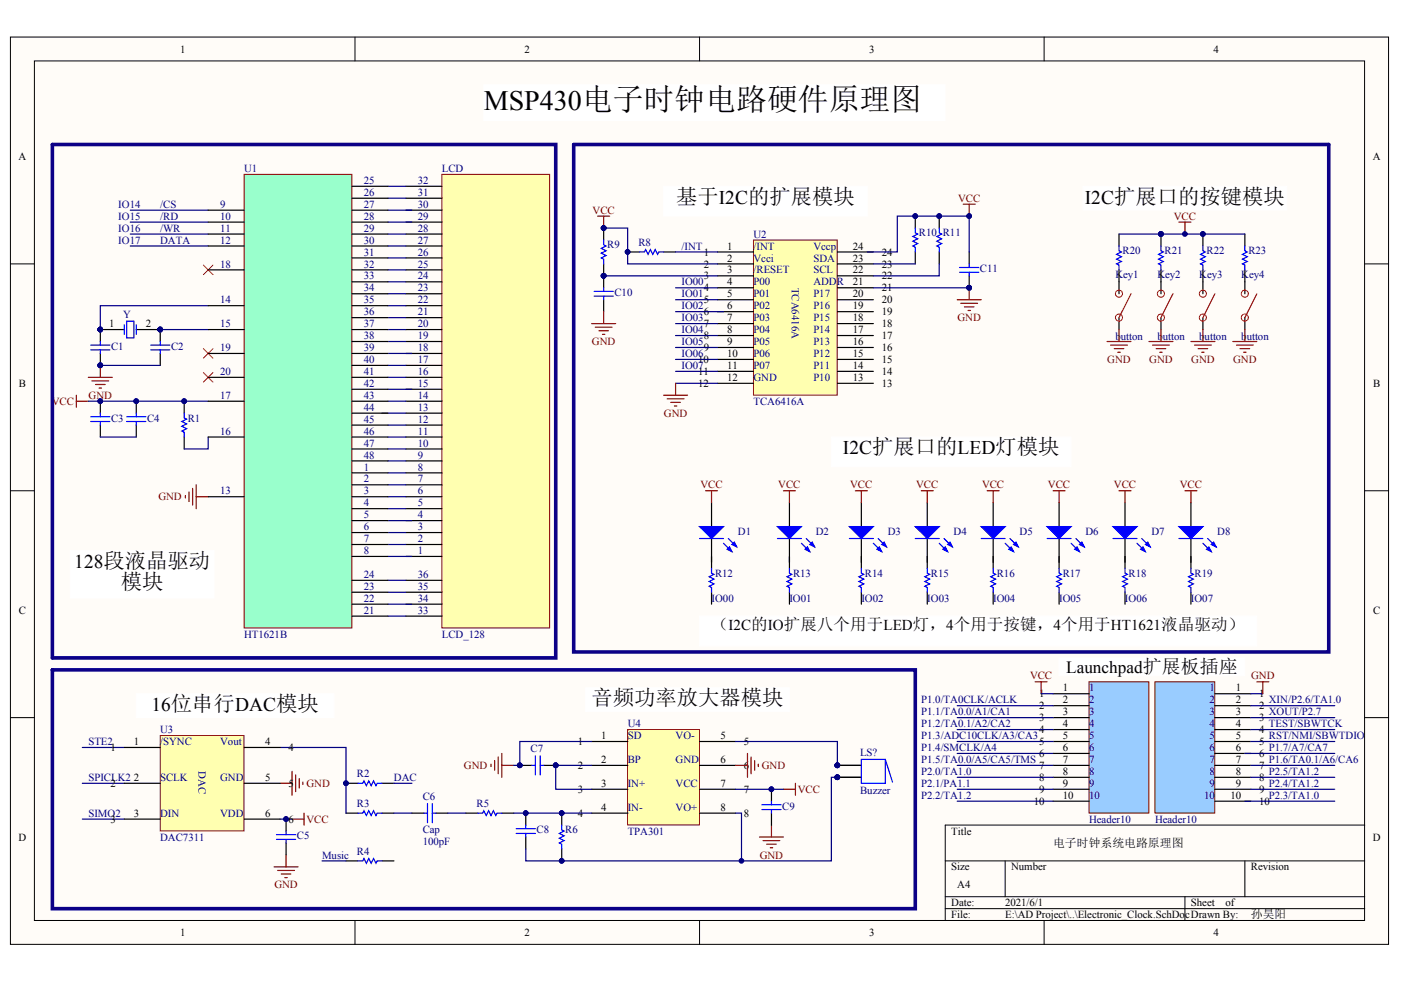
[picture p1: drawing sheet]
<svg xmlns="http://www.w3.org/2000/svg" width="287mm" height="202mm" viewBox="0 0 287 202" stroke-linecap="round" stroke-linejoin="round" font-family="sans-serif">
<g fill="#fffcf8" stroke="#000" stroke-width=".2">
<path d="M2.1 7.6h282.2v185.8h-282.2z"/>
<path d="M7 12.5h272.4v176h-272.4z"/>
</g>
<g fill="none" stroke="#000" stroke-width=".2">
<path d="M72.7 7.6v4.9M143.2 7.6v4.9M213.7 7.6v4.9M2.1 54h4.9M279.4 54h4.9M2.1 100.5h4.9M279.4 100.5h4.9M2.1 147h4.9M279.4 147h4.9M193.5 176.3h85.9M205.8 176.3v7.4M254.8 176.3v7.4"/>
<path d="M279.4 169h-85.9v19.5M72.7 188.5v4.9M143.2 188.5v4.9M193.5 183.7h85.9M193.5 186.1h85.9M213.7 188.5v4.9M242.6 183.7v4.8"/>
</g>
<path d="M99 17.4h94.5v7.3h-94.5z" fill="#fff" stroke="#fff" stroke-width=".2"/>
<path d="M90.5 35.7h22v92.9h-22z" fill="#ffffb0" stroke="#800000" stroke-width=".2"/>
<g fill="none" stroke="#000" stroke-width=".25">
<path d="M83.1 38.2h7.4M83.1 40.6h7.4M83.1 43h7.4M83.1 45.5h7.4M83.1 47.9h7.4M83.1 50.4h7.4M83.1 52.8h7.4M83.1 55.3h7.4M83.1 57.7h7.4M20.5 72.4v2.4M25.4 67.5h-4.9v2.4M27.9 67.5h4.9v2.4"/>
<path d="M32.8 72.4v2.4M83.1 60.2h7.4M83.1 62.6h7.4M83.1 65.1h7.4M83.1 67.5h7.4M83.1 69.9h7.4M83.1 72.4h7.4M83.1 74.8h7.4M83.1 77.3h7.4M83.1 79.7h7.4M20.5 82.2v2.4M20.5 87.1v2.4"/>
<path d="M27.9 82.2v2.4M27.9 87.1v2.4M37.7 82.2v2.4M37.7 89.5v2.5M83.1 82.2h7.4M83.1 84.6h7.4M83.1 87.1h7.4M83.1 89.5h7.4M83.1 92h7.4M83.1 94.4h7.4M83.1 96.8h7.4M83.1 99.3h7.4"/>
<path d="M83.1 101.7h7.4M83.1 104.2h7.4M83.1 106.6h7.4M83.1 109.1h7.4M83.1 111.5h7.4M83.1 114h7.4M83.1 118.9h7.4M83.1 121.3h7.4M83.1 123.7h7.4M83.1 126.2h7.4"/>
</g>
<path d="M10.7 29.6h103.1v105.1h-103.1zM10.7 137.2h176.7v48.9h-176.7z" fill="none" stroke="#0c0087" stroke-width=".74"/>
<path d="M41.6 54.3l2 1.9M43.6 54.3l-2 1.9M41.6 71.4l2 2M41.6 76.3l2 2M43.6 71.4l-2 2M43.6 76.3l-2 2" fill="none" stroke="#f00" stroke-width=".2"/>
<g fill="#000080" stroke="#000080" stroke-width=".2">
<circle cx="20.5" cy="67.5" r=".48"/>
<circle cx="32.8" cy="67.5" r=".48"/>
<circle cx="20.5" cy="74.8" r=".48"/>
<circle cx="20.5" cy="82.2" r=".48"/>
<circle cx="27.9" cy="82.2" r=".48"/>
<circle cx="37.7" cy="82.2" r=".48"/>
</g>
<g fill="none" stroke="#00f" stroke-width=".25">
<path d="M18.6 70.7h3.9M18.6 71.7h3.9M20.5 69.9v.8M20.5 71.7v.7M25.4 66.5v2M25.9 65.8h1.5v3.4h-1.5zM27.9 66.5v2M30.8 70.7h4M30.8 71.7h4M32.8 69.9v.8M32.8 71.7v.7M18.6 85.3h3.9"/>
<path d="M18.6 86.3h3.9M20.5 84.6v.7M20.5 86.3v.8M25.9 85.3h4M25.9 86.3h4M27.9 84.6v.7M27.9 86.3v.8M37.7 84.6v1l.5 .2-1 .5 1 .5-1 .5 1 .5-1 .5 .5 .2v1"/>
</g>
<path d="M18.1 77.3h4.9M18.8 78h3.5M19.6 78.7h1.9M20.3 79.5h.5M20.5 74.8v2.5M15.6 80.9v2.5M15.6 82.2h2.5M40.2 99.3v4.9M38 101.5v.5M38.7 100.8v1.9M39.4 100v3.4M40.2 101.7h2.4" fill="none" stroke="#800000" stroke-width=".25"/>
<path d="M14.4 112.7h29.4v9.8h-29.4z" fill="#fff" stroke="#fff" stroke-width=".2"/>
<g fill="none" stroke="#000080" stroke-width=".25">
<path d="M79.4 38.2h3.7M26.7 43h15.9M26.7 45.5h15.9M26.7 47.9h15.9M26.7 50.4h15.9M79.4 40.6h3.7M79.4 43h4.9M79.4 45.5h4.9M79.4 47.9h3.7M79.4 50.4h3.7M79.4 52.8h3.7M79.4 55.3h3.7"/>
<path d="M79.4 57.7h3.7M20.5 74.8h12.3M32.8 67.5h9.8M42.6 62.6h-22.1v4.9M79.4 60.2h3.7M79.4 62.6h3.7M79.4 65.1h3.7M79.4 67.5h3.7M79.4 69.9h3.7M79.4 72.4h4.9M79.4 74.8h3.7M79.4 77.3h3.7"/>
<path d="M79.4 79.7h4.9M18.1 82.2h24.5M20.5 89.5h7.4M42.6 89.5v2.5h-4.9M78.2 84.6h4.9M79.4 82.2h3.7M79.4 87.1h3.7M79.4 89.5h3.7M79.4 92h3.7M79.4 94.4h3.7M79.4 96.8h3.7M79.4 99.3h3.7"/>
<path d="M79.4 101.7h3.7M79.4 104.2h3.7M79.4 106.6h4.9M79.4 109.1h3.7M79.4 111.5h3.7M79.4 114h4.9M79.4 118.9h3.7M79.4 121.3h3.7M79.4 123.7h4.9M79.4 126.2h3.7"/>
</g>
<path d="M128.5 149.4h14.7v19.6h-14.7z" fill="#ffffb0" stroke="#800000" stroke-width=".2"/>
<g fill="none" stroke="#000" stroke-width=".25">
<path d="M106.4 156.8h2.5M111.3 156.8h2.5M121.1 151.9h7.4M121.1 156.8h7.4M143.2 151.9h7.4M143.2 156.8h7.4M171.4 156.8h4.9M171.4 159.2h4.9M58.6 167.8v2.4M58.6 172.6v2.5M70.8 166.5h2.5M70.8 160.4h2.5"/>
<path d="M70.8 176.3h2.5M78.2 166.5h2.4M78.2 160.4h2.4M78.2 176.3h2.4M84.3 166.5h2.5M89.2 166.5h2.5M95.4 166.5h2.4M102.7 166.5h2.5M107.6 166.5v2.5M107.6 171.4v2.5M115 166.5v2.5M115 173.9v2.4"/>
<path d="M121.1 161.6h7.4M121.1 166.5h7.4M143.2 161.6h7.4M143.2 166.5h7.4M157.9 161.6v2.5M157.9 166.5v2.5"/>
</g>
<g fill="none" stroke="#000080" stroke-width=".25">
<path d="M16.9 153.1h8.5M57.3 153.1h13.5v13.4M121.1 156.8h-7.3v4.8h7.3M121.1 151.9h-14.7v4.9h-1.2M150.6 151.9h20.8v4.9M171.4 159.2h-1.2v17.1h-62.6v-2.4M16.9 160.4h8.5M16.9 167.8h8.5M57.3 167.8h2.5M65.9 176.3h4.9M80.6 160.4h3.7M80.6 166.5h3.7"/>
<path d="M91.7 166.5h3.7M105.2 166.5h15.9M150.6 166.5h1.2v9.8M150.6 161.6h9.8"/>
</g>
<g fill="none" stroke="#800000" stroke-width=".25">
<path d="M59.8 158v4.9M60.5 158.7v3.4M61.3 159.4v2M100.5 156.5v.5M101.3 155.8v1.9M102 155v3.5M102.7 154.3v4.9M102.7 156.8h2.5M150.6 156.8h2.4M153 154.3v4.9M153.8 155v3.5M154.5 155.8v1.9"/>
<path d="M155.2 156.5v.5M56.1 177.5h4.9M56.8 178.3h3.5M57.3 160.4h2.5M57.6 179h1.9M58.3 179.7h.5M58.6 175.1v2.4M59.8 167.8h2.4M62 160.2v.5M62.2 166.5v2.5M155.5 171.4h4.9M156.2 172.2h3.4"/>
<path d="M156.9 172.9h2M157.7 173.6h.5M157.9 169v2.4M160.4 161.6h2.4M162.8 160.4v2.5"/>
</g>
<g fill="#000080" stroke="#000080" stroke-width=".2">
<circle cx="58.6" cy="167.7" r=".48"/>
<circle cx="70.8" cy="160.4" r=".48"/>
<circle cx="113.8" cy="156.7" r=".48"/>
<circle cx="106.4" cy="156.7" r=".48"/>
<circle cx="107.6" cy="166.5" r=".48"/>
<circle cx="115" cy="166.5" r=".48"/>
<circle cx="115" cy="176.3" r=".48"/>
<circle cx="171.4" cy="156.7" r=".48"/>
<circle cx="171.4" cy="159.2" r=".48"/>
<circle cx="151.8" cy="176.3" r=".48"/>
<circle cx="157.9" cy="161.6" r=".48"/>
</g>
<g fill="none" stroke="#00f" stroke-width=".25">
<path d="M108.9 156.8h.7M109.6 154.8v3.9M110.6 154.8v3.9M110.6 156.8h.7M176.3 155.5h4.9v4.9h-4.9zM181.2 155.5l1.5 4.7M56.6 170.9h3.9M56.6 171.9h3.9M58.6 170.2v.7M58.6 171.9v.7M73.3 160.4h1l.2-.5 .5 1 .5-1 .5 1 .5-1 .5 1 .2-.5h1M73.3 166.5h1l.2-.5 .5 1 .5-1 .5 1 .5-1 .5 1 .2-.5h1"/>
<path d="M73.3 176.3h1l.2-.5 .5 1 .5-1 .5 1 .5-1 .5 1 .2-.5h1M86.8 166.5h.7M87.5 164.6v3.9M88.5 164.6v3.9M88.5 166.5h.7M97.8 166.5h1l.2-.5 .5 1 .5-1 .5 1 .5-1 .5 1 .2-.5h1M105.7 169.7h3.9M105.7 170.7h3.9M107.6 169v.7M107.6 170.7v.7M115 169v1l.5 .2-1 .5 1 .5-1 .5 1 .5-1 .4 .5 .3v1M156 164.8h3.9"/>
<path d="M156 165.8h3.9M157.9 164.1v.7M157.9 165.8v.7"/>
</g>
<g fill="#fff" stroke="#fff" stroke-width=".2">
<path d="M27.9 142.1h40.5v4.8h-40.5z"/>
<path d="M119.9 140.9h41.7v4.8h-41.7z"/>
</g>
<path d="M154.3 49.2h17.1v31.7h-17.1z" fill="#ffffb0" stroke="#800000" stroke-width=".2"/>
<g fill="none" stroke="#000" stroke-width=".25">
<path d="M123.6 46.7v2.5M123.6 54v4.9M128.5 51.6h2.4M135.8 51.6h2.5M146.9 51.6h7.4M146.9 54h7.4M146.9 56.5h7.4M146.9 58.9h7.4M171.4 51.6h7.4M171.4 54h7.4M171.4 56.5h7.4M171.4 58.9h7.4"/>
<path d="M187.4 44.3v2.4M187.4 51.6v2.4M192.3 44.3v2.4M192.3 51.6v2.4M198.4 51.6v2.4M198.4 56.5v2.4M229.1 47.9v2.5M229.1 55.3v4.9M237.7 47.9v2.5M237.7 55.3v4.9M246.3 47.9v2.5M246.3 55.3v4.9"/>
<path d="M254.8 47.9v2.5M254.8 55.3v4.9M123.6 61.4v2.4M146.9 61.4h7.4M146.9 63.8h7.4M146.9 66.3h7.4M146.9 68.7h7.4M146.9 71.2h7.4M146.9 73.6h7.4M146.9 76.1h7.4M146.9 78.5h7.4M171.4 61.4h7.4"/>
<path d="M171.4 63.8h7.4M171.4 66.3h7.4M171.4 68.7h7.4M171.4 71.2h7.4M171.4 73.6h7.4M171.4 76.1h7.4M171.4 78.5h7.4M229.1 65.1v2.4M237.7 65.1v2.4M246.3 65.1v2.4M254.8 65.1v2.4M145.7 103v4.8"/>
<path d="M145.7 110.3v6.1M161.6 103v4.8M161.6 110.3v6.1M176.3 103v4.8M176.3 110.3v6.1M189.8 103v4.8M189.8 110.3v6.1M203.3 103v4.8M203.3 110.3v6.1M216.8 103v4.8M216.8 110.3v6.1M230.3 103v4.8"/>
<path d="M230.3 110.3v6.1M243.8 103v4.8M243.8 110.3v6.1M145.7 121.3v2.4M161.6 121.3v2.4M176.3 121.3v2.4M189.8 121.3v2.4M203.3 121.3v2.4M216.8 121.3v2.4M230.3 121.3v2.4M243.8 121.3v2.4"/>
</g>
<g fill="#000080" stroke="#000080" stroke-width=".2">
<circle cx="123.6" cy="56.5" r=".48"/>
<circle cx="128.5" cy="51.6" r=".48"/>
<circle cx="123.6" cy="46.7" r=".48"/>
<circle cx="187.4" cy="44.3" r=".48"/>
<circle cx="192.3" cy="44.3" r=".48"/>
<circle cx="198.4" cy="58.9" r=".48"/>
<circle cx="198.4" cy="44.3" r=".48"/>
<circle cx="237.7" cy="47.9" r=".48"/>
<circle cx="246.2" cy="47.9" r=".48"/>
<circle cx="242.6" cy="47.9" r=".48"/>
</g>
<g fill="none" stroke="#00f" stroke-width=".25">
<path d="M121.6 59.7h3.9M123.6 49.2v.9l.5 .3-1 .5 1 .5-1 .4 1 .5-1 .5 .5 .3v.9M123.6 58.9v.8M130.9 51.6h1l.3-.5 .5 1 .5-1 .4 1 .5-1 .5 1 .3-.5h.9M187.4 46.7v1l.5 .2-1 .5 1 .5-1 .5 1 .5-1 .5 .5 .2v1M192.3 46.7v1l.5 .2-1 .5 1 .5-1 .5 1 .5-1 .5 .5 .2v1M196.5 54.8h3.9M196.5 55.8h3.9M198.4 54v.8M198.4 55.8v.7M229.1 50.4v1l.5 .2-1 .5 1 .5-1 .5 1 .5-1 .4 .5 .3v1M237.7 50.4v1l.5 .2-1 .5 1 .5-1 .5 1 .5-1 .4 .5 .3v1"/>
<path d="M246.3 50.4v1l.4 .2-.9 .5 .9 .5-.9 .5 .9 .5-.9 .4 .5 .3v1M254.8 50.4v1l.5 .2-.9 .5 .9 .5-.9 .5 .9 .5-.9 .4 .4 .3v1M121.6 60.7h3.9M123.6 60.7v.7M143.2 110.3h4.9M145.7 116.4v1l.5 .2-1 .5 1 .5-1 .5 1 .5-1 .5 .5 .2v1M148.1 111.3l1.7 1.7M149.1 110.3l1.7 1.7M159.2 110.3h4.9M161.6 116.4v1l.5 .2-1 .5 1 .5-1 .5 1 .5-1 .5 .5 .2v1M164.1 111.3l1.7 1.7M165 110.3l1.8 1.7"/>
<path d="M173.9 110.3h4.9M176.3 116.4v1l.5 .2-1 .5 1 .5-1 .5 1 .5-1 .5 .5 .2v1M178.8 111.3l1.7 1.7M179.8 110.3l1.7 1.7M187.4 110.3h4.9M189.8 116.4v1l.5 .2-1 .5 1 .5-1 .5 1 .5-1 .5 .5 .2v1M192.3 111.3l1.7 1.7M193.3 110.3l1.7 1.7M200.9 110.3h4.9M203.3 116.4v1l.5 .2-1 .5 1 .5-1 .5 1 .5-1 .5 .5 .2v1M205.8 111.3l1.7 1.7M206.8 110.3l1.7 1.7"/>
<path d="M214.4 110.3h4.9M216.8 116.4v1l.5 .2-1 .5 1 .5-1 .5 1 .5-1 .5 .5 .2v1M219.3 111.3l1.7 1.7M220.2 110.3l1.8 1.7M227.9 110.3h4.9M230.3 116.4v1l.5 .2-1 .5 1 .5-1 .5 1 .5-1 .5 .5 .2v1M232.8 111.3l1.7 1.7M233.7 110.3l1.8 1.7M241.3 110.3h5M243.8 116.4v1l.5 .2-1 .5 1 .5-1 .5 1 .5-1 .5 .5 .2v1M246.3 111.3l1.7 1.7M247.2 110.3l1.8 1.7"/>
</g>
<g fill="none" stroke="#800000" stroke-width=".25">
<path d="M122.4 44.3h2.4M123.6 44.3v2.4M197.2 41.8h2.4M198.4 41.8v2.5M198.4 58.9v2.5M241.3 45.5h2.5M242.6 45.5v2.4M121.1 66.3h4.9M121.9 67h3.4M122.6 67.7h2M123.3 68.5h.5M123.6 63.8v2.5"/>
<path d="M138.3 78.5v2.4M196 61.4h4.9M196.7 62.1h3.4M197.4 62.9h2M198.2 63.6h.5M226.6 69.9h4.9M227.4 70.7h3.4M228.1 71.4h2M228.8 72.1h.5M229.1 67.5v2.4M235.2 69.9h4.9M236 70.7h3.4"/>
<path d="M236.7 71.4h2M237.4 72.1h.5M237.7 67.5v2.4M243.8 69.9h4.9M244.5 70.7h3.5M245.3 71.4h1.9M246 72.1h.5M246.3 67.5v2.4M252.4 69.9h4.9M253.1 70.7h3.5M253.9 71.4h1.9M254.6 72.1h.5"/>
<path d="M254.8 67.5v2.4M135.8 80.9h5M136.6 81.7h3.4M137.3 82.4h2M138.1 83.1h.4M144.4 100.5h2.5M145.7 100.5v2.5M160.4 100.5h2.4M161.6 100.5v2.5M175.1 100.5h2.5M176.3 100.5v2.5M188.6 100.5h2.5"/>
<path d="M189.8 100.5v2.5M202.1 100.5h2.4M203.3 100.5v2.5M215.6 100.5h2.4M216.8 100.5v2.5M229.1 100.5h2.4M230.3 100.5v2.5M242.6 100.5h2.4M243.8 100.5v2.5"/>
</g>
<g fill="none" stroke="#000080" stroke-width=".25">
<path d="M123.6 46.7h4.9v7.3h18.4M123.6 56.5h23.3M138.3 51.6h8.6M138.3 58.9h8.6M177.6 51.6h6.1v-7.3h14.7v7.3M178.8 58.9h19.6M178.8 54h8.6M192.3 54v2.5h-13.5M229.1 47.9h25.7M138.3 61.4h8.6M138.3 63.8h9.8M138.3 66.3h8.6"/>
<path d="M138.3 68.7h8.6M138.3 71.2h8.6M138.3 73.6h8.6M138.3 76.1h8.6M138.3 78.5h8.6"/>
</g>
<path d="M117.4 29.6v103.9h154.6v-103.9" fill="none" stroke="#0c0087" stroke-width=".74"/>
<g fill="#fff" stroke="#fff" stroke-width=".2">
<path d="M135.8 38.2h41.7v6h-41.7z"/>
<path d="M143.2 126.2h114.1v6.1h-114.1z"/>
<path d="M170.2 89.5h49v6.1h-49z"/>
<path d="M221.7 38.2h41.7v4.8h-41.7z"/>
</g>
<g fill="#00f" stroke="#00f" stroke-width=".25">
<path d="M143.2 107.8h4.9l-2.4 2.5z"/>
<path d="M148.9 112.5l.4-.5 .5 1z"/>
<path d="M149.8 111.5l.5-.5 .5 1z"/>
<path d="M159.2 107.8h4.9l-2.5 2.5z"/>
<path d="M164.8 112.5l.5-.5 .5 1z"/>
<path d="M165.8 111.5l.5-.5 .5 1z"/>
<path d="M173.9 107.8h4.9l-2.5 2.5z"/>
<path d="M179.5 112.5l.5-.5 .5 1z"/>
<path d="M180.5 111.5l.5-.5 .5 1z"/>
<path d="M187.4 107.8h4.9l-2.5 2.5z"/>
<path d="M193 112.5l.5-.5 .5 1z"/>
<path d="M194 111.5l.5-.5 .5 1z"/>
<path d="M214.4 107.8h4.9l-2.5 2.5z"/>
<path d="M220 112.5l.5-.5 .5 1z"/>
<path d="M221 111.5l.5-.5 .5 1z"/>
<path d="M200.9 107.8h4.9l-2.5 2.5z"/>
<path d="M206.5 112.5l.5-.5 .5 1z"/>
<path d="M207.5 111.5l.5-.5 .5 1z"/>
<path d="M227.9 107.8h4.9l-2.5 2.5z"/>
<path d="M233.5 112.5l.5-.5 .5 1z"/>
<path d="M234.5 111.5l.5-.5 .5 1z"/>
<path d="M241.3 107.8h5l-2.5 2.5z"/>
<path d="M247 112.5l.5-.5 .5 1z"/>
<path d="M248 111.5l.5-.5 .5 1z"/>
</g>
<g fill="none" stroke="#f00" stroke-width=".2">
<circle cx="229.1" cy="60.1" r=".72"/>
<circle cx="229.1" cy="65" r=".72"/>
<circle cx="237.7" cy="60.1" r=".72"/>
<circle cx="237.7" cy="65" r=".72"/>
<circle cx="246.2" cy="60.1" r=".72"/>
<circle cx="246.2" cy="65" r=".72"/>
<circle cx="254.8" cy="60.1" r=".72"/>
<circle cx="254.8" cy="65" r=".72"/>
</g>
<path d="M231.5 60.2l-2.4 4.9M240.1 60.2l-2.4 4.9M248.7 60.2l-2.4 4.9M257.3 60.2l-2.5 4.9" fill="none" stroke="#f00" stroke-width=".25"/>
<path d="M32.8 150.6h17.2v19.6h-17.2z" fill="#ffffb0" stroke="#800000" stroke-width=".2"/>
<path d="M25.4 153.1h7.4M50 153.1h7.3M25.4 160.4h7.4M25.4 167.8h7.4M50 160.4h7.3M50 167.8h7.3" fill="none" stroke="#000" stroke-width=".25"/>
<path d="M50 35.7h22v92.9h-22z" fill="#9fc" stroke="#800000" stroke-width=".2"/>
<g fill="none" stroke="#000" stroke-width=".25">
<path d="M72.1 38.2h7.3M42.6 43h7.4M42.6 45.5h7.4M42.6 47.9h7.4M42.6 50.4h7.4M42.6 55.3h7.4M72.1 40.6h7.3M72.1 43h7.3M72.1 45.5h7.3M72.1 47.9h7.3M72.1 50.4h7.3M72.1 52.8h7.3"/>
<path d="M72.1 55.3h7.3M72.1 57.7h7.3M42.6 62.6h7.4M42.6 67.5h7.4M42.6 72.4h7.4M42.6 77.3h7.4M72.1 60.2h7.3M72.1 62.6h7.3M72.1 65.1h7.3M72.1 67.5h7.3M72.1 69.9h7.3M72.1 72.4h7.3"/>
<path d="M72.1 74.8h7.3M72.1 77.3h7.3M72.1 79.7h7.3M42.6 82.2h7.4M42.6 89.5h7.4M72.1 82.2h7.3M72.1 84.6h7.3M72.1 87.1h7.3M72.1 99.3h7.3M72.1 96.8h7.3M72.1 94.4h7.3M72.1 92h7.3"/>
<path d="M72.1 89.5h7.3M42.6 101.7h7.4M72.1 118.9h7.3M72.1 114h7.3M72.1 111.5h7.3M72.1 109.1h7.3M72.1 106.6h7.3M72.1 104.2h7.3M72.1 101.7h7.3M72.1 126.2h7.3M72.1 123.7h7.3M72.1 121.3h7.3"/>
</g>
<path d="M222.9 139.6h12.3v26.9h-12.3z" fill="#9cf" stroke="#800000" stroke-width=".2"/>
<path d="M215.6 142.1h7.3M215.6 144.5h7.3M215.6 147h7.3M215.6 149.4h7.3M215.6 151.9h7.3M215.6 154.3h7.3M215.6 156.8h7.3M215.6 159.2h7.3M215.6 161.6h7.3M215.6 164.1h7.3" fill="none" stroke="#000" stroke-width=".25"/>
<path d="M236.4 139.6h12.3v26.9h-12.3z" fill="#9cf" stroke="#800000" stroke-width=".2"/>
<path d="M248.7 142.1h7.4M248.7 144.5h7.4M248.7 147h7.4M248.7 149.4h7.4M248.7 151.9h7.4M248.7 154.3h7.4M248.7 156.8h7.4M248.7 159.2h7.4M248.7 161.6h7.4M248.7 164.1h7.4" fill="none" stroke="#000" stroke-width=".25"/>
<g fill="none" stroke="#000080" stroke-width=".25">
<path d="M196 144.5h19.6M196 147h19.6M196 149.4h19.6M196 151.9h19.6M196 154.3h19.6M196 156.8h19.6M196 159.2h19.6M213.1 142.1h2.5M254.8 154.3h18.4M256.1 144.5h17.1M256.1 147h17.1M256.1 149.4h17.1"/>
<path d="M256.1 151.9h17.1M256.1 156.8h17.1M256.1 159.2h17.1M256.1 142.1h2.4M196 161.6h19.6M196 164.1h19.6M254.8 164.1h18.4M256.1 161.6h17.1"/>
</g>
<path d="M216.8 134.7h38v3.7h-38z" fill="#fff" stroke="#fff" stroke-width=".2"/>
<path d="M211.9 139.6h2.5M213.1 139.6v2.5M257.3 139.6h2.4M258.5 139.6v2.5" fill="none" stroke="#800000" stroke-width=".25"/>
<path d="M117.4 29.6h154.6" fill="none" stroke="#0c0087" stroke-width=".74"/>
<text font-size="5.7" x="99" y="22.5">MSP430电子时钟电路硬件原理图</text>
<g font-size="4.4">
<text x="138.4" y="41.7">基于I2C的扩展模块</text>
<text x="24.8" y="120.7">模块</text>
<text x="121.1" y="144.4">音频功率放大器模块</text>
</g>
<g font-size="4">
<text x="222.1" y="41.7">I2C扩展口的按键模块</text>
<text x="172.6" y="93">I2C扩展口的LED灯模块</text>
<text x="15.2" y="116.3">128段液晶驱动</text>
<text x="31" y="145.6">16位串行DAC模块</text>
</g>
<text font-size="3.5" x="218.3" y="137.9">Launchpad扩展板插座</text>
<text font-size="3.4" x="145.7" y="128.9">（I2C的IO扩展八个用于LED灯，4个用于按键，4个用于HT1621液晶驱动）</text>
<g font-size="2.4">
<text x="215.6" y="173.4">电子时钟系统电路原理图</text>
<text x="256.1" y="188.1">孙昊阳</text>
</g>
<g font-size="2.2">
<text x="36.9" y="10.8">1</text>
<text x="107.4" y="10.8">2</text>
<text x="177.9" y="10.8">3</text>
<text x="248.5" y="10.8">4</text>
<text x="3.8" y="32.8">A</text>
<text x="281" y="32.8">A</text>
<text x="144.1" y="52.3">1</text>
<text x="148.8" y="51.1">1</text>
<text x="148.8" y="53.6">2</text>
<text x="174.6" y="53.6">23</text>
<text x="174.6" y="51.1">24</text>
<text x="180.5" y="52.3">24</text>
<text x="144.1" y="54.8">2</text>
<text x="144.1" y="57.2">3</text>
<text x="144.1" y="59.7">4</text>
<text x="148.8" y="56">3</text>
<text x="148.8" y="58.5">4</text>
<text x="174.6" y="58.5">21</text>
<text x="174.6" y="56">22</text>
<text x="180.5" y="59.7">21</text>
<text x="180.5" y="57.2">22</text>
<text x="180.5" y="54.8">23</text>
<text x="144.1" y="62.1">5</text>
<text x="144.1" y="64.6">6</text>
<text x="148.8" y="60.9">5</text>
<text x="148.8" y="63.4">6</text>
<text x="148.8" y="65.8">7</text>
<text x="174.6" y="65.8">18</text>
<text x="174.6" y="63.4">19</text>
<text x="174.6" y="60.9">20</text>
<text x="180.5" y="64.6">19</text>
<text x="180.5" y="62.1">20</text>
<text x="22.4" y="67">1</text>
<text x="29.9" y="67">2</text>
<text x="144.1" y="67">7</text>
<text x="144.1" y="69.5">8</text>
<text x="144.1" y="71.9">9</text>
<text x="148.8" y="68.2">8</text>
<text x="148.8" y="70.7">9</text>
<text x="174.6" y="70.7">16</text>
<text x="174.6" y="68.2">17</text>
<text x="180.5" y="71.9">16</text>
<text x="180.5" y="69.5">17</text>
<text x="180.5" y="67">18</text>
<text x="142.9" y="74.4">10</text>
<text x="142.9" y="76.8">11</text>
<text x="148.8" y="73.1">10</text>
<text x="148.8" y="75.6">11</text>
<text x="174.6" y="75.6">14</text>
<text x="174.6" y="73.1">15</text>
<text x="180.5" y="76.8">14</text>
<text x="180.5" y="74.4">15</text>
<text x="3.8" y="79.3">B</text>
<text x="142.9" y="79.3">12</text>
<text x="148.8" y="78">12</text>
<text x="174.6" y="78">13</text>
<text x="180.5" y="79.3">13</text>
<text x="281.1" y="79.3">B</text>
<text x="3.8" y="125.7">C</text>
<text x="281.1" y="125.7">C</text>
<text x="212.8" y="142.8">1</text>
<text x="217.6" y="141.6">1</text>
<text x="253" y="141.6">1</text>
<text x="257.8" y="142.8">1</text>
<text x="212.8" y="145.3">2</text>
<text x="212.8" y="147.7">3</text>
<text x="217.6" y="144.1">2</text>
<text x="217.6" y="146.5">3</text>
<text x="217.6" y="148.9">4</text>
<text x="253" y="144.1">2</text>
<text x="253" y="146.5">3</text>
<text x="253" y="148.9">4</text>
<text x="257.8" y="145.3">2</text>
<text x="257.8" y="147.7">3</text>
<text x="22.6" y="153.8">1</text>
<text x="27.4" y="152.6">1</text>
<text x="54.3" y="152.6">4</text>
<text x="59.1" y="153.8">4</text>
<text x="118.3" y="152.6">1</text>
<text x="123.1" y="151.4">1</text>
<text x="147.5" y="151.4">5</text>
<text x="152.3" y="152.6">5</text>
<text x="212.8" y="150.2">4</text>
<text x="212.8" y="152.6">5</text>
<text x="212.8" y="155.1">6</text>
<text x="217.6" y="151.4">5</text>
<text x="217.6" y="153.8">6</text>
<text x="253" y="151.4">5</text>
<text x="253" y="153.8">6</text>
<text x="257.8" y="150.2">4</text>
<text x="257.8" y="152.6">5</text>
<text x="257.8" y="155.1">6</text>
<text x="22.6" y="161.2">2</text>
<text x="27.4" y="159.9">2</text>
<text x="54.3" y="159.9">5</text>
<text x="59.1" y="161.2">5</text>
<text x="118.3" y="157.5">2</text>
<text x="123.1" y="156.3">2</text>
<text x="123.1" y="161.2">3</text>
<text x="147.5" y="156.3">6</text>
<text x="147.5" y="161.2">7</text>
<text x="152.3" y="157.5">6</text>
<text x="212.8" y="157.5">7</text>
<text x="212.8" y="159.9">8</text>
<text x="217.6" y="156.3">7</text>
<text x="217.6" y="158.7">8</text>
<text x="217.6" y="161.2">9</text>
<text x="253" y="156.3">7</text>
<text x="253" y="158.7">8</text>
<text x="253" y="161.2">9</text>
<text x="257.8" y="157.5">7</text>
<text x="257.8" y="159.9">8</text>
<text x="27.4" y="167.3">3</text>
<text x="54.3" y="167.3">6</text>
<text x="118.3" y="162.4">3</text>
<text x="118.3" y="167.3">4</text>
<text x="123.1" y="166.1">4</text>
<text x="147.5" y="166.1">8</text>
<text x="152.3" y="162.4">7</text>
<text x="152.3" y="167.3">8</text>
<text x="211.7" y="164.8">10</text>
<text x="212.8" y="162.4">9</text>
<text x="217.6" y="163.6">10</text>
<text x="251.9" y="163.6">10</text>
<text x="257.8" y="162.4">9</text>
<text x="257.8" y="164.8">10</text>
<text x="3.8" y="172.2">D</text>
<text x="22.6" y="168.5">3</text>
<text x="59.1" y="168.5">6</text>
<text x="194.7" y="171">Title</text>
<text x="281" y="172.2">D</text>
<text x="194.7" y="178.3">Size</text>
<text x="207" y="178.3">Number</text>
<text x="256.1" y="178.3">Revision</text>
<text x="194.7" y="185.6">Date:</text>
<text x="196" y="182">A4</text>
<text x="205.8" y="185.6">2021/6/1</text>
<text x="243.8" y="185.6">Sheet</text>
<text x="250.9" y="185.6">of</text>
<text x="36.9" y="191.7">1</text>
<text x="107.4" y="191.7">2</text>
<text x="177.9" y="191.7">3</text>
<text x="194.7" y="188.1">File:</text>
<text x="205.8" y="188.1">E:\AD Project\..\Electronic_Clock.SchDocDrawn By:</text>
<text x="248.5" y="191.7">4</text>
</g>
<g font-size="2.2" fill="#000080">
<text x="50" y="35.2">U1</text>
<text x="90.5" y="35.2">LCD</text>
<text x="74.5" y="37.7">25</text>
<text x="74.5" y="40.1">26</text>
<text x="85.6" y="37.7">32</text>
<text x="85.6" y="40.1">31</text>
<text x="24.2" y="42.6">IO14</text>
<text x="24.2" y="45">IO15</text>
<text x="24.2" y="47.5">IO16</text>
<text x="32.8" y="42.6">/CS</text>
<text x="32.8" y="45">/RD</text>
<text x="32.8" y="47.5">/WR</text>
<text x="45.1" y="42.6">9</text>
<text x="45.1" y="45">10</text>
<text x="45.1" y="47.5">11</text>
<text x="74.5" y="42.6">27</text>
<text x="74.5" y="45">28</text>
<text x="74.5" y="47.5">29</text>
<text x="85.6" y="42.6">30</text>
<text x="85.6" y="45">29</text>
<text x="85.6" y="47.5">28</text>
<text x="24.2" y="49.9">IO17</text>
<text x="32.8" y="49.9">DATA</text>
<text x="45.1" y="49.9">12</text>
<text x="74.5" y="49.9">30</text>
<text x="74.5" y="52.3">31</text>
<text x="85.6" y="49.9">27</text>
<text x="85.6" y="52.3">26</text>
<text x="124.3" y="50.9">R9</text>
<text x="130.7" y="50.4">R8</text>
<text x="139.5" y="51.1">/INT</text>
<text x="154.3" y="51.1">/INT</text>
<text x="154.3" y="53.6">Vcci</text>
<text x="154.3" y="48.7">U2</text>
<text x="166.5" y="53.6">SDA</text>
<text x="166.5" y="51.1">Vccp</text>
<text x="188.1" y="48.4">R10 R11</text>
<text x="229.8" y="52.1">R20</text>
<text x="238.4" y="52.1">R21</text>
<text x="247" y="52.1">R22</text>
<text x="255.6" y="52.1">R23</text>
<text x="45.1" y="54.8">18</text>
<text x="74.5" y="54.8">32</text>
<text x="74.5" y="57.2">33</text>
<text x="74.5" y="59.7">34</text>
<text x="85.6" y="54.8">25</text>
<text x="85.6" y="57.2">24</text>
<text x="85.6" y="59.7">23</text>
<text x="139.5" y="58.5">IO00</text>
<text x="154.3" y="56">/RESET</text>
<text x="154.3" y="58.5">P00</text>
<text x="162.1" y="58.9" transform="rotate(90 162.1 58.9)">TCA6416A</text>
<text x="166.5" y="58.5">ADDR</text>
<text x="166.5" y="56">SCL</text>
<text x="200.6" y="55.8">C11</text>
<text x="228.3" y="57">Key1</text>
<text x="236.9" y="57">Key2</text>
<text x="245.5" y="57">Key3</text>
<text x="254.1" y="57">Key4</text>
<text x="25.2" y="65.1">Y</text>
<text x="45.1" y="62.1">14</text>
<text x="74.5" y="62.1">35</text>
<text x="74.5" y="64.6">36</text>
<text x="85.6" y="62.1">22</text>
<text x="85.6" y="64.6">21</text>
<text x="125.8" y="60.7">C10</text>
<text x="139.5" y="60.9">IO01</text>
<text x="139.5" y="63.4">IO02</text>
<text x="139.5" y="65.8">IO03</text>
<text x="154.3" y="60.9">P01</text>
<text x="154.3" y="63.4">P02</text>
<text x="154.3" y="65.8">P03</text>
<text x="166.5" y="65.8">P15</text>
<text x="166.5" y="63.4">P16</text>
<text x="166.5" y="60.9">P17</text>
<text x="22.7" y="71.7">C1</text>
<text x="35" y="71.7">C2</text>
<text x="45.1" y="67">15</text>
<text x="45.1" y="71.9">19</text>
<text x="74.5" y="67">37</text>
<text x="74.5" y="69.5">38</text>
<text x="74.5" y="71.9">39</text>
<text x="85.6" y="67">20</text>
<text x="85.6" y="69.5">19</text>
<text x="85.6" y="71.9">18</text>
<text x="139.5" y="68.2">IO04</text>
<text x="139.5" y="70.7">IO05</text>
<text x="154.3" y="68.2">P04</text>
<text x="154.3" y="70.7">P05</text>
<text x="166.5" y="68.2">P14</text>
<text x="166.5" y="70.7">P13</text>
<text x="228.3" y="69.7">button</text>
<text x="236.9" y="69.7">button</text>
<text x="245.5" y="69.7">button</text>
<text x="254.1" y="69.7">button</text>
<text x="45.1" y="76.8">20</text>
<text x="74.5" y="74.4">40</text>
<text x="74.5" y="76.8">41</text>
<text x="85.6" y="74.4">17</text>
<text x="85.6" y="76.8">16</text>
<text x="139.5" y="73.1">IO06</text>
<text x="139.5" y="75.6">IO07</text>
<text x="154.3" y="73.1">P06</text>
<text x="154.3" y="75.6">P07</text>
<text x="166.5" y="75.6">P11</text>
<text x="166.5" y="73.1">P12</text>
<text x="45.1" y="81.7">17</text>
<text x="74.5" y="79.3">42</text>
<text x="74.5" y="81.7">43</text>
<text x="85.6" y="79.3">15</text>
<text x="85.6" y="81.7">14</text>
<text x="154.3" y="78">GND</text>
<text x="154.3" y="82.9">TCA6416A</text>
<text x="166.5" y="78">P10</text>
<text x="22.7" y="86.3">C3</text>
<text x="30.1" y="86.3">C4</text>
<text x="38.4" y="86.3">R1</text>
<text x="45.1" y="89">16</text>
<text x="74.5" y="84.1">44</text>
<text x="74.5" y="86.6">45</text>
<text x="74.5" y="89">46</text>
<text x="85.6" y="84.1">13</text>
<text x="85.6" y="86.6">12</text>
<text x="85.6" y="89">11</text>
<text x="74.5" y="91.5">47</text>
<text x="74.5" y="93.9">48</text>
<text x="85.6" y="91.5">10</text>
<text x="85.6" y="93.9">9</text>
<text x="45.1" y="101.3">13</text>
<text x="74.5" y="101.3">3</text>
<text x="74.5" y="98.8">2</text>
<text x="74.5" y="96.4">1</text>
<text x="85.6" y="96.4">8</text>
<text x="85.6" y="98.8">7</text>
<text x="85.6" y="101.3">6</text>
<text x="74.5" y="106.1">5</text>
<text x="74.5" y="103.7">4</text>
<text x="85.6" y="103.7">5</text>
<text x="85.6" y="106.1">4</text>
<text x="74.5" y="113.5">8</text>
<text x="74.5" y="111">7</text>
<text x="74.5" y="108.6">6</text>
<text x="85.6" y="108.6">3</text>
<text x="85.6" y="111">2</text>
<text x="85.6" y="113.5">1</text>
<text x="151.1" y="109.6">D1</text>
<text x="167" y="109.6">D2</text>
<text x="181.7" y="109.6">D3</text>
<text x="195.2" y="109.6">D4</text>
<text x="208.7" y="109.6">D5</text>
<text x="222.2" y="109.6">D6</text>
<text x="235.7" y="109.6">D7</text>
<text x="249.2" y="109.6">D8</text>
<text x="74.5" y="118.4">24</text>
<text x="85.6" y="118.4">36</text>
<text x="146.4" y="118.1">R12</text>
<text x="162.3" y="118.1">R13</text>
<text x="177.1" y="118.1">R14</text>
<text x="190.6" y="118.1">R15</text>
<text x="204.1" y="118.1">R16</text>
<text x="217.6" y="118.1">R17</text>
<text x="231" y="118.1">R18</text>
<text x="244.5" y="118.1">R19</text>
<text x="74.5" y="120.8">23</text>
<text x="74.5" y="123.3">22</text>
<text x="74.5" y="125.7">21</text>
<text x="85.6" y="120.8">35</text>
<text x="85.6" y="123.3">34</text>
<text x="85.6" y="125.7">33</text>
<text x="145.7" y="123.3">IO00</text>
<text x="161.6" y="123.3">IO01</text>
<text x="176.3" y="123.3">IO02</text>
<text x="189.8" y="123.3">IO03</text>
<text x="203.3" y="123.3">IO04</text>
<text x="216.8" y="123.3">IO05</text>
<text x="230.3" y="123.3">IO06</text>
<text x="243.8" y="123.3">IO07</text>
<text x="50" y="130.6">HT1621B</text>
<text x="90.5" y="130.6">LCD_128</text>
<text x="222.9" y="141.6">1</text>
<text x="247.6" y="141.6">1</text>
<text x="128.5" y="148.9">U4</text>
<text x="188.6" y="144.1">P1.0/TA0CLK/ACLK</text>
<text x="188.6" y="146.5">P1.1/TA0.0/A1/CA1</text>
<text x="188.6" y="148.9">P1.2/TA0.1/A2/CA2</text>
<text x="222.9" y="144.1">2</text>
<text x="222.9" y="146.5">3</text>
<text x="222.9" y="148.9">4</text>
<text x="247.6" y="144.1">2</text>
<text x="247.6" y="146.5">3</text>
<text x="247.6" y="148.9">4</text>
<text x="259.8" y="144.1">XIN/P2.6/TA1.0</text>
<text x="259.8" y="146.5">XOUT/P2.7</text>
<text x="259.8" y="148.9">TEST/SBWTCK</text>
<text x="18.1" y="152.6">STE2</text>
<text x="32.8" y="152.6">/SYNC</text>
<text x="32.8" y="150.2">U3</text>
<text x="45.1" y="152.6">Vout</text>
<text x="108.6" y="154.1">C7</text>
<text x="128.5" y="151.4">SD</text>
<text x="138.3" y="151.4">VO-</text>
<text x="176.1" y="154.8">LS?</text>
<text x="188.6" y="151.4">P1.3/ADC10CLK/A3/CA3</text>
<text x="188.6" y="153.8">P1.4/SMCLK/A4</text>
<text x="222.9" y="151.4">5</text>
<text x="222.9" y="153.8">6</text>
<text x="247.6" y="151.4">5</text>
<text x="247.6" y="153.8">6</text>
<text x="259.8" y="151.4">RST/NMI/SBWTDIO</text>
<text x="259.8" y="153.8">P1.7/A7/CA7</text>
<text x="18.1" y="159.9">SPICLK2</text>
<text x="32.8" y="159.9">SCLK</text>
<text x="40.6" y="158" transform="rotate(90 40.6 158)">DAC</text>
<text x="45.1" y="159.9">GND</text>
<text x="73" y="159.2">R2</text>
<text x="80.7" y="159.9">DAC</text>
<text x="128.5" y="156.3">BP</text>
<text x="128.5" y="161.2">IN+</text>
<text x="138.3" y="156.3">GND</text>
<text x="138.3" y="161.2">VCC</text>
<text x="188.6" y="156.3">P1.5/TA0.0/A5/CA5/TMS</text>
<text x="188.6" y="158.7">P2.0/TA1.0</text>
<text x="188.6" y="161.2">P2.1/PA1.1</text>
<text x="222.9" y="156.3">7</text>
<text x="222.9" y="158.7">8</text>
<text x="222.9" y="161.2">9</text>
<text x="247.6" y="156.3">7</text>
<text x="247.6" y="158.7">8</text>
<text x="247.6" y="161.2">9</text>
<text x="259.8" y="156.3">P1.6/TA0.1/A6/CA6</text>
<text x="259.8" y="158.7">P2.5/TA1.2</text>
<text x="259.8" y="161.2">P2.4/TA1.2</text>
<text x="18.1" y="167.3">SIMO2</text>
<text x="32.8" y="167.3">DIN</text>
<text x="45.1" y="167.3">VDD</text>
<text x="73" y="165.3">R3</text>
<text x="86.5" y="163.9">C6</text>
<text x="97.6" y="165.3">R5</text>
<text x="128.5" y="166.1">IN-</text>
<text x="138.3" y="166.1">VO+</text>
<text x="160.1" y="165.8">C9</text>
<text x="176.1" y="162.6">Buzzer</text>
<text x="188.6" y="163.6">P2.2/TA1.2</text>
<text x="222.9" y="163.6">10</text>
<text x="246.5" y="163.6">10</text>
<text x="259.8" y="163.6">P2.3/TA1.0</text>
<text x="32.8" y="172.2">DAC7311</text>
<text x="60.8" y="171.9">C5</text>
<text x="86.5" y="173.1">100pF</text>
<text x="86.5" y="170.7">Cap</text>
<text x="109.8" y="170.7">C8</text>
<text x="115.7" y="170.7">R6</text>
<text x="128.5" y="171">TPA301</text>
<text x="222.9" y="168.5">Header10</text>
<text x="236.4" y="168.5">Header10</text>
<text x="65.9" y="175.8">Music</text>
<text x="73" y="175.1">R4</text>
</g>
<g font-size="2.2" fill="#800000">
<text x="196.1" y="41.3">VCC</text>
<text x="121.3" y="43.8">VCC</text>
<text x="240.3" y="45">VCC</text>
<text x="196" y="65.8">GND</text>
<text x="121.2" y="70.7">GND</text>
<text x="226.7" y="74.4">GND</text>
<text x="235.3" y="74.4">GND</text>
<text x="243.9" y="74.4">GND</text>
<text x="252.4" y="74.4">GND</text>
<text x="10.6" y="82.9">VCC</text>
<text x="18.1" y="81.7">GND</text>
<text x="135.9" y="85.4">GND</text>
<text x="143.4" y="100">VCC</text>
<text x="159.3" y="100">VCC</text>
<text x="174.1" y="100">VCC</text>
<text x="187.6" y="100">VCC</text>
<text x="201" y="100">VCC</text>
<text x="214.5" y="100">VCC</text>
<text x="228" y="100">VCC</text>
<text x="241.5" y="100">VCC</text>
<text x="32.4" y="102.5">GND</text>
<text x="210.9" y="139.2">VCC</text>
<text x="256.1" y="139.2">GND</text>
<text x="62.7" y="161.2">GND</text>
<text x="95" y="157.5">GND</text>
<text x="156" y="157.5">GND</text>
<text x="163.3" y="162.4">VCC</text>
<text x="62.7" y="168.5">VCC</text>
<text x="155.5" y="175.8">GND</text>
<text x="56.2" y="182">GND</text>
</g>
</svg>
